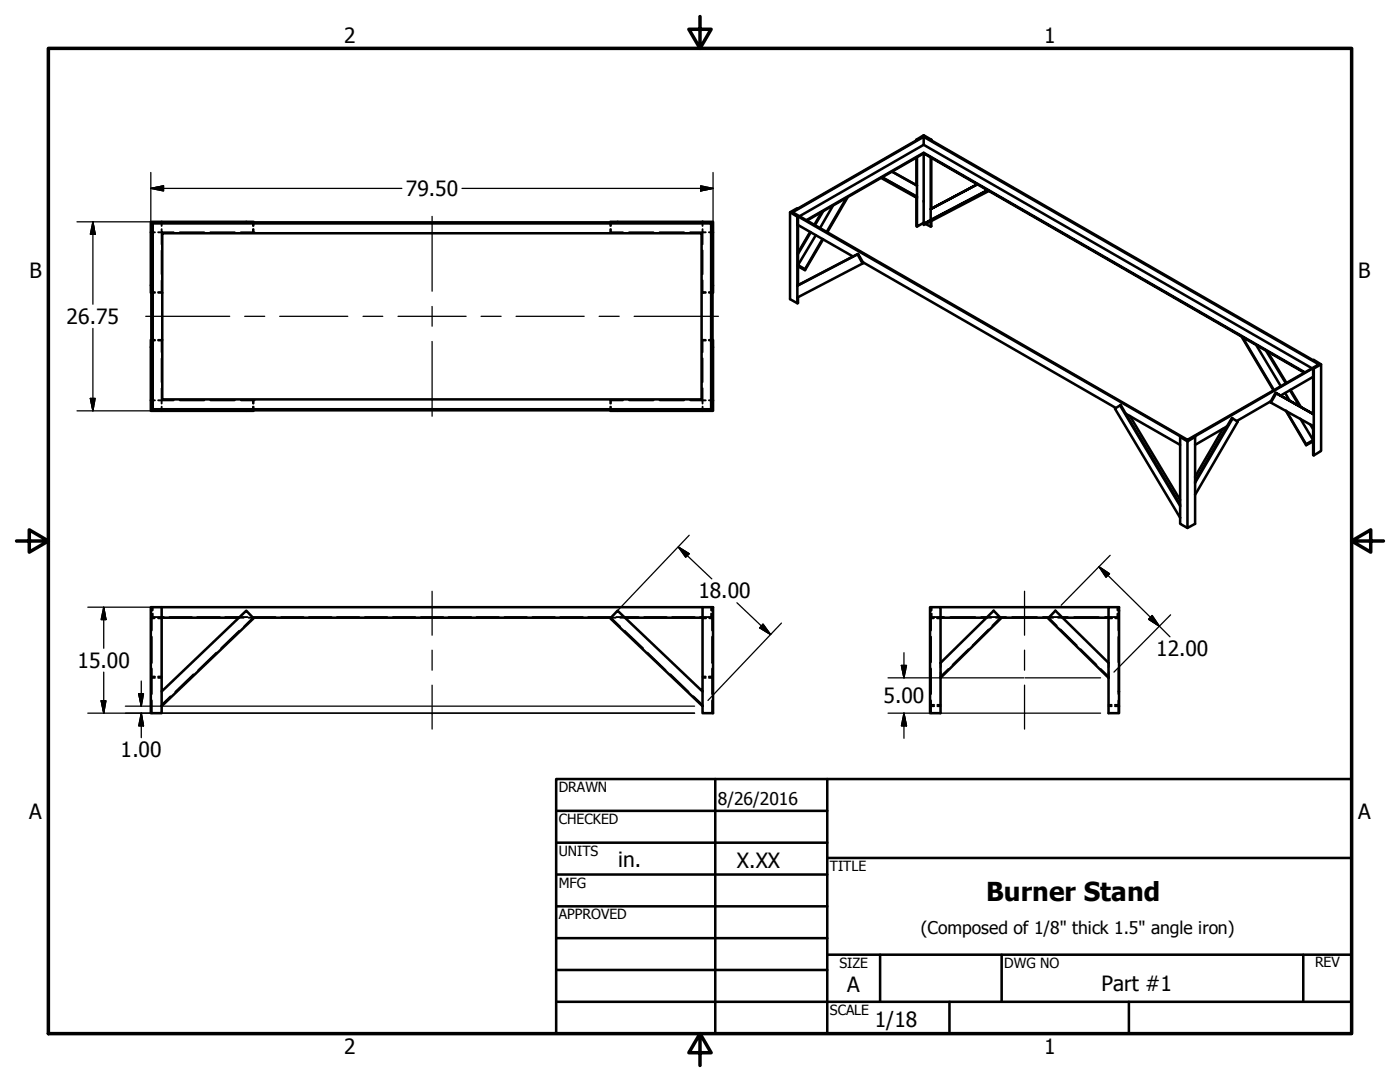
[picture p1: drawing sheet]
<svg xmlns="http://www.w3.org/2000/svg" width="279mm" height="216mm" viewBox="0 0 279 216" stroke-linecap="round" stroke-linejoin="round" font-family="sans-serif">
<!-- layer: Hidden (ANSI) -->
<g fill="none" stroke="#000" stroke-width=".38">
<path d="M30.3 45.7v.7h.6M30.3 58.4h.6M30.3 58.3h.6M30.9 44.4h-.6v.7M31.6 44.4h.7v.7M31.6 46.4h.7v2.4M31.6 58.4h.7M31.6 58.3h.7M32.3 45.7v.7h2.4M32.3 50v4.7M32.3 55.9v2.5M35.9 46.4h4.9"/>
<path d="M42 46.4h4.9M48.1 46.4h2.4M50.5 45.7v.7M50.5 44.4v.7M50.6 44.4v.7M50.6 45.7v.7M121.8 45.7v.7h.1M121.8 44.4v.7M121.9 46.4h2.4M121.9 44.4v.7M121.9 45.7v.7M125.5 46.4h4.9"/>
<path d="M131.6 46.4h4.9M137.7 46.4h3.1M140.2 45.7v3.1M140.2 50v4.7M140.2 55.9v2.5M140.2 58.4h.6M140.2 58.3h.6M140.8 44.4h-.6v.7M141.5 44.4h.6v.7M141.5 58.4h.6M141.5 58.3h.6M142.1 45.7v.7h-.6"/>
<path d="M30.3 67.8h.6M30.3 67.9h.6M30.9 79.9h-.6v.6M31.6 79.9h3.1M31.6 67.8h.7M31.6 67.9h.7M32.3 67.9v2.4M32.3 71.5v4.8M32.3 77.5v3M35.9 79.9h4.9M42 79.9h4.9M48.1 79.9h2.4"/>
<path d="M50.5 79.9v.6M50.6 79.9v.6M121.9 79.9h2.4M125.5 79.9h4.9M131.6 79.9h4.9M137.7 79.9h2.5v.6M140.2 67.9v2.4M140.2 71.5v4.8M140.2 77.5v2.4h.6M140.2 67.8h.6M140.2 67.9h.6M141.5 79.9h.6v.6"/>
<path d="M141.5 67.8h.6M141.5 67.9h.6M30.3 81.2v.6h.6M32.3 81.2v.6h-.7M50.5 81.2v.6M50.6 81.2v.6M121.8 80.5v-.6h.1v.6M121.8 81.2v.6M121.9 81.2v.6M140.2 81.2v.6h.6M142.1 81.2v.6h-.6M30.1 121.9h.1"/>
<path d="M30.1 132.3h.1M30.1 135.3h.1M30.1 123.4h.7M30.2 132.3h.1M30.2 135.3h.7M30.3 123.3h.6M30.3 121.2l-.1 .7M30.3 122.6v3.2M30.3 127.1v5M30.3 133.4v5.1M30.3 139.8v2.5M30.3 135h.6"/>
<path d="M30.5 121.2v.6M30.5 122.4v.7h2.2M31.6 123.3h.7M31.6 135.3h.7M31.6 123.4h.7M31.6 135h.7M32.4 123.2v.1M33.8 123.1h4.5M34 138.9l-1.7 1.9M38.6 134.6l-3.6 3.4M39.4 123.1h4.5M43.2 130.2l-3.6 3.5"/>
<path d="M45 123.1h4.4M47.7 123.3h.9M47.8 125.9l-3.7 3.4M49.6 123.3h.9l-1.8 1.7M50.5 123.1h4.5M56.1 123.1h4.5M61.7 123.1h4.5M67.2 123.1h4.5M72.8 123.1h4.5M78.4 123.1h4.5M84 123.1h4.5M89.5 123.1h4.5"/>
<path d="M95.1 123.1h4.5M100.7 123.1h4.5M106.3 123.1h4.4M111.8 123.1h4.5M117.4 123.1h4.5M122.9 123.3h-1l1.9 1.7M123 123.1h4.4M123.8 123.3h.9M124.7 125.9l3.6 3.4M128.6 123.1h4.4M129.2 130.2l3.6 3.5M133.8 134.6l3.6 3.4"/>
<path d="M134.2 123.1h4.4M138.4 138.9l1.8 1.9M140 123.2v.1M140.2 123.3h.6M140.2 135.3h.6M140.2 123.4h.7M140.2 135h.6M141.5 123.3h.6M141.5 135.3h.7M141.5 135h.6M141.6 123.4h.7M141.9 121.2v.6"/>
<path d="M141.9 122.4v.7h-2.2M142.1 121.2l.1 .7M142.1 132.3h.1M142.1 122.6v3.2M142.1 127.1v5M142.1 133.4v5.1M142.1 139.8v2.5M142.2 121.9h.1M142.2 132.3h.1M142.2 135.3h.1M185.6 121.9h.1M185.6 123.4h.7"/>
<path d="M185.6 138h.1M185.7 138h.1M185.8 123.3h.6M185.8 121.2l-.1 .7M185.8 122.6v3.2M185.8 127.1v5M185.8 133.4v5.1M185.8 139.8v2.5M185.9 122.4v.7h2.5M185.9 121.2v.6M187 123.4h.7M187.1 123.3h.6"/>
<path d="M187.7 132.3v.9M187.7 134.1v1M187.7 135.2v.1M187.9 123.2v.1M189.3 133.5l-1.6 1.5M189.7 123.1h4.9M193.3 129.5l-3.2 3.2M195.8 123.1h5M196.9 123.3h.9M197.3 125.6l-3.2 3.2M198.8 123.3h.8l-1.5 1.5M202 123.1h4.9"/>
<path d="M208.2 123.1h4.9M210.2 123.3h-.9l1.6 1.5M211.1 123.3h.9M211.6 125.6l3.3 3.2M214.4 123.1h4.9M215.6 129.5l3.2 3.2M219.6 133.5l1.6 1.5M221 123.2v.1M221.2 123.3h.7M221.2 123.4h.7M221.2 132.3v.9M221.2 134.1v1"/>
<path d="M221.2 135.2v.1M222.6 123.4h.7M223 122.4v.7h-2.5M223 121.2v.6M223.2 122.6v.7h-.7M223.2 121.2v.7M223.2 123.3v2.5M223.2 127.1v5M223.2 133.4v5.1M223.2 139.8v2.5M223.3 121.9h.1M223.3 138h.1"/>
<path d="M32.3 140.8v.1M140.2 140.8v.1M185.6 140.9h.1M185.7 140.9h.7M185.8 140.7h.6M187.1 140.7h.6M187.1 140.9h.6M221.2 140.7h.7M221.2 140.9h.7M222.5 140.7h.7M222.5 140.9h.7M223.3 140.9h.1"/>
</g>
<!-- layer: Visible (ANSI) -->
<g fill="none" stroke="#000" stroke-width=".51">
<path d="M169 39.4l-4 6.9M169.2 39.4l-4.1 7M176 35.4l7 3.8M182.9 28v-.1h.1l-23.7 13.7-.2-.1-1.4 .9v17.3l1.4 .8v-1.1l13-6.8M182.9 39.4v5.7l.1 .1M182.9 31.4v5.6M182.9 27.9l1.4-.9 1.6 .9M183 39.5v5.7l1.3-.8M183 31.4v5.6l-5-2.8 5 2.8M184.3 27.3l78.9 45.4-26.2 15.1-78.8-45.4 26.1-15.1v1.6l-24.8 14.3M184.3 30.5l-23.4 13.4M184.3 28.9l77.5 44.6"/>
<path d="M185.7 31.4v10.3M185.9 27.9h-.2l78 44.8v17.3l-1.5 .9M185.9 27.9v.1M185.9 31.4v10.3M197.1 37.9l-12.8 6.8 12.9-6.7M197.4 38.1l-13.1 6.8v-.2M30.1 46.4v10.6h.2M30.1 57v1.4h.2M30.5 44.6h111.4v37.1h-111.4zM32.3 44.3h-2.2v2.1h.2v33.5h-.2v2.1h2.2M32.4 46.5h107.6v33.2h-107.6zM49.1 44.4v-.1h1.5v.1"/>
<path d="M49.1 44.3h-16.8v.1h107.9v-.1M121.8 44.4v-.1h1.5v.1M123.3 44.3h16.9M140.2 44.3h2.1v2.1h-.2v33.5h.2v2.1h-2.1M142.3 46.4v10.6h-.2M142.3 57v1.4h-.2M157.7 42.4l1.4 .8M159.3 44.9v12l10.9-5.7M159.3 44.9v-1.7h-.2v13.8M159.3 43.2l76.3 43.9-.1 .1v13.8l-12-20.1M159.3 59.3v1.2h-.2M159.3 56.9l-.2 .1"/>
<path d="M159.3 44.9l10.9 6.3M161 44l23.3-13.4v13.8M161.7 46.3l-2.4 4.1M161.8 46.4l-2.5 4.3M162.8 46.9l-3.5 6 1.4 .8v.2l-1.4-.8M164 42.3l-1.5 2.6M164.1 47.7l-3.4 6M164.3 42.2l-1.7 2.8M164.3 47.8l-3.6 6.1M166.2 41l-2.6 4.5M171.1 50.7l-12 6.3M171.3 50.7l-1.1 .5"/>
<path d="M172.4 52.5l-.3 .1-1-1.9h.2l.9 1.6 50.5 29.1M184.3 44.4l.2 .2M184.7 44.7l1 .5M185.7 41.7l9.4-4.9zM185.9 44.1v1l-.2 .1v-1.1M30.3 69.3h-.2v10.6M30.3 67.8h-.2v1.5M142.1 69.3h.2v10.6M142.1 67.8h.2v1.5M247.7 67.1l6.4 10.8M247.9 67.2l6.4 10.7M250.7 68.8l4.9 8.2"/>
<path d="M252.7 70l3.9 6.5M252.9 70.1l3.8 6.3M254.6 78.4l7.6 4.3zM254.6 78.4l-1 1.7-6.8 3.9M254.7 78.5l-1.1 1.8M256.5 78.4l.9 1.5M257.4 77.9l1.9 3.1M257.6 77.8l2 3.4M260.4 74.3l-76.1-43.8v.1l76 43.8M262.1 73.5l-23.7 13.6 .1 .1v9.1l7.5-12.8-.1-.1-1 1.7M262.1 73.5h.1v9.2M262.1 75.2l-6.5 3.7"/>
<path d="M262.1 73.5v9.1M263.7 72.7l-1.5 .8M49.1 81.8v.2h1.5v-.2M49.1 82h-16.8v-.2h107.9v.2h-16.9M121.8 81.8v.2h1.5v-.2M224.7 82.5l-1.1-1.7-1.1 .7 13 21.8v1.2l1.5 .8M224.7 82.5l10.8 6.3M224.7 82.5l10.8 18.1M225.5 83l10 16.8M235.5 87.2l1.5 .9M244 85.6l-5.5 9.5M244.9 85.1l-6.4 3.7"/>
<path d="M244.9 85.1l-6.4 10.9M246 83.5l1 .6-8.5 14.6v5.8l-1.5 .8v-17.2l1.5-.9M253.4 80.2l8.8 4.9v5.8l-.1-.1v-5.8M256.6 81.9l4.1 6.9M256.7 82l4 6.6M259.5 83.6l2.6 4.2-1.4 .8v.2l1.4-.7M261.5 84.7l.6 1M261.7 84.8l.4 .5M30.1 121.2h2.2v16.8l16.8-16.1 1.5 1.5-18.3 17.5v1.4h-2.2zM32.3 121.2h110v21.1h-2.1v-1.4l-18.4-17.5 1.5-1.5 16.9 16.1v-16.8M32.3 123.3h15.4M50.5 123.3h71.4"/>
<path d="M124.7 123.3h15.5M185.6 121.2h2.1v11.1l10.6-10.4 1.5 1.5-12.1 11.9v7h-2.1zM187.7 123.3h9.2M187.7 121.2h33.5M199.6 123.3h9.7M210.6 121.9l10.6 10.4v-11.1h2.1v21.1h-2.1v-7l-12-11.9zM212 123.3h9.2"/>
</g>
<!-- layer: Hidden (ANSI) -->
<g fill="#000">
<circle cx="32.3" cy="58.4" r=".19"/>
<circle cx="50.6" cy="46.4" r=".19"/>
<circle cx="140.2" cy="58.4" r=".19"/>
<circle cx="32.3" cy="67.8" r=".19"/>
<circle cx="50.6" cy="79.9" r=".19"/>
<circle cx="140.2" cy="67.8" r=".19"/>
<circle cx="32.4" cy="123.1" r=".19"/>
<circle cx="140" cy="123.1" r=".19"/>
<circle cx="187.9" cy="123.1" r=".19"/>
<circle cx="221" cy="123.1" r=".19"/>
<circle cx="223.2" cy="121.9" r=".19"/>
<circle cx="223.2" cy="138" r=".19"/>
<circle cx="223.2" cy="140.9" r=".19"/>
</g>
<!-- layer: Border (ANSI) -->
<path d="M9.7 9.7h260v196.5h-260zM139.7 3.3v6.4l-2.2-3.9h4.4l-2.2 3.9M3.3 107.9h6.4l-3.9-2.2v4.5l3.9-2.3M269.7 107.9l3.9 2.3v-4.5l-3.9 2.2h6.4M139.7 206.2l2.2 3.9h-4.4l2.2-3.9v6.4" fill="none" stroke="#000" stroke-width=".7"/>
<!-- layer: Title (ANSI) -->
<g fill="none" stroke="#000" stroke-width=".51">
<path d="M111 155.4h158.7v50.8h-158.7zM142.7 155.4v50.8M165.1 155.4v50.8M111 161.8h54.1M111 168.1h54.1M111 174.5h54.1M165.1 171.2h104.6M111 180.8h54.1M111 187.2h54.1M111 193.5h54.1M111 199.9h158.7M165.1 190.5h104.6"/>
<path d="M175.6 190.5v9.4M189.5 199.9v6.3M199.9 190.5v9.4M225.3 199.9v6.3M260.1 190.5v9.4"/>
</g>
<!-- layer: Sketch Geometry (ANSI) -->
<path d="M176 35.4l7 3.9v.2l-7.2-4M183 37v2.3M159.1 57v2.4M185.7 41.7v2.2M238.5 96.3v2.4M262.2 82.7v2.4M235.5 101v2.3M32.3 138v2.9M140.2 138v2.9M187.7 132.3v3M221.2 132.3v3" fill="none" stroke="#000" stroke-width=".51"/>
<!-- layer: Dimension (ANSI) -->
<g fill="none" stroke="#000" stroke-width=".25">
<path d="M30.1 37.6l2.5-.5v1zM30.1 37.6h50.1M30.1 34.4v28.6M92.2 37.6h50.1M139.8 37.1l2.5 .5-2.5 .5zM142.3 34.4v28.6M15.4 44.3h70.7M18.5 44.3l.5 2.4h-1zM18.5 44.3v16.4M86.3 44.3h35.4M18 79.5h1l-.5 2.5zM18.5 65.5v16.5"/>
<path d="M30.1 63.2v15.1M142.3 63.2v15.1M15.4 82h70.7M86.3 82h35.4M135.4 109.2l2.1 1.3-.7 .7zM135.4 109.2l6.6 6.3M137.5 106.8l-14.6 15.4M219.3 113.1l2.1 1.4-.7 .7zM219.3 113.1l14.2 14M221.6 110.8l-9.8 10M17.5 121.2h13.2M20.2 139.8h.9l-.4 2.5z"/>
<path d="M20.7 121.2l.4 2.4h-.9zM20.7 121.2v8.1M20.7 134.1v8.2M27.7 138.4h.9l-.4 2.5zM28.2 135.9v5M147.1 120.3l6.7 6.3M152.3 124.5l1.5 2.1-2.2-1.3zM156 124.3l-14.7 15.5M177.2 135.3h27.1M179.9 132.8h1l-.5 2.5zM180.4 130.2v5.1M204.6 135.3h15"/>
<path d="M229.9 122.8l1.5 2.2-2.2-1.4zM233.6 122.7l-11.3 11.4M17.5 142.3h68.6M25 140.9h61.1M28.2 142.3l.4 2.5h-.9zM28.2 142.3v4.9M86.3 142.3h52.3M86.3 140.9h52.3M177.2 142.3h27.1M180.4 142.3l.5 2.5h-1zM180.4 142.3v5M204.6 142.3h15"/>
</g>
<g fill="#000" stroke="#000" stroke-width=".25">
<path d="M30.1 37.6l2.5-.5zM30.1 37.6l2.5-.5v1zM139.8 38.1l2.5-.5zM139.8 37.1l2.5 .5-2.5 .5zM18.5 44.3l.5 2.4zM18.5 44.3l.5 2.4h-1zM18 79.5l.5 2.5zM18 79.5h1l-.5 2.5zM135.4 109.2l2.1 1.3zM135.4 109.2l2.1 1.3-.7 .7zM219.3 113.1l2.1 1.4zM219.3 113.1l2.1 1.4-.7 .7z"/>
<path d="M20.2 139.8l.5 2.5zM20.2 139.8h.9l-.4 2.5zM20.7 121.2l.4 2.4zM20.7 121.2l.4 2.4h-.9zM27.7 138.4l.5 2.5zM27.7 138.4h.9l-.4 2.5zM151.6 125.3l2.2 1.3zM152.3 124.5l1.5 2.1-2.2-1.3zM179.9 132.8l.5 2.5zM179.9 132.8h1l-.5 2.5zM229.2 123.6l2.2 1.4zM229.9 122.8l1.5 2.2-2.2-1.4z"/>
<path d="M28.2 142.3l.4 2.5zM28.2 142.3l.4 2.5h-.9zM180.4 142.3l.5 2.5zM180.4 142.3l.5 2.5h-1z"/>
</g>
<!-- layer: Centerline (ANSI) -->
<g fill="none" stroke="#000" stroke-width=".25">
<path d="M86.2 43.2v14.9M29.1 63.1h16.7M48.8 63.1h4M55.8 63.1h13.6M72.5 63.1h3.9M79.4 63.1h13.6M86.2 61.2v3.9M86.2 68.1v15M96 63.1h4M103 63.1h13.6M119.6 63.1h4M126.6 63.1h16.8"/>
<path d="M86.2 118v8.7M204.5 118v8.7M86.2 129.7v4M86.2 136.7v8.8M204.5 129.7v4M204.5 136.7v8.8"/>
</g>
<text font-size="5.2" x="196.8" y="179.8">Burner Stand</text>
<g font-size="4.2">
<text x="68.7" y="8.6">2</text>
<text x="208.4" y="8.6">1</text>
<text x="81" y="39.1">79.50</text>
<text x="5.9" y="55.5">B</text>
<text x="271.1" y="55.5">B</text>
<text x="13.3" y="64.6">26.75</text>
<text x="139.4" y="119.4">18.00</text>
<text x="230.8" y="130.9">12.00</text>
<text x="15.5" y="133.3">15.00</text>
<text x="176.3" y="140.3">5.00</text>
<text x="24.1" y="151.1">1.00</text>
<text x="5.8" y="163.4">A</text>
<text x="271" y="163.4">A</text>
<text x="123.4" y="173">in.</text>
<text x="147.1" y="173.1">X.XX</text>
<text x="169.1" y="198">A</text>
<text x="219.8" y="197.7">Part #1</text>
<text x="174.6" y="204.9">1/18</text>
<text x="68.7" y="210.3">2</text>
<text x="208.4" y="210.3">1</text>
</g>
<g font-size="3.5">
<text x="143.3" y="160.7">8/26/2016</text>
<text x="183.8" y="186.3">(Composed of 1/8&quot; thick 1.5&quot; angle iron)</text>
</g>
<g font-size="2.8">
<text x="111.5" y="158">DRAWN</text>
<text x="111.5" y="164.4">CHECKED</text>
<text x="111.5" y="170.8">UNITS</text>
<text x="165.6" y="173.7">TITLE</text>
<text x="111.5" y="177.1">MFG</text>
<text x="111.5" y="183.5">APPROVED</text>
<text x="167.5" y="193.1">SIZE</text>
<text x="200.4" y="193.1">DWG NO</text>
<text x="262.4" y="193">REV</text>
<text x="165.6" y="202.5">SCALE</text>
</g>
</svg>
